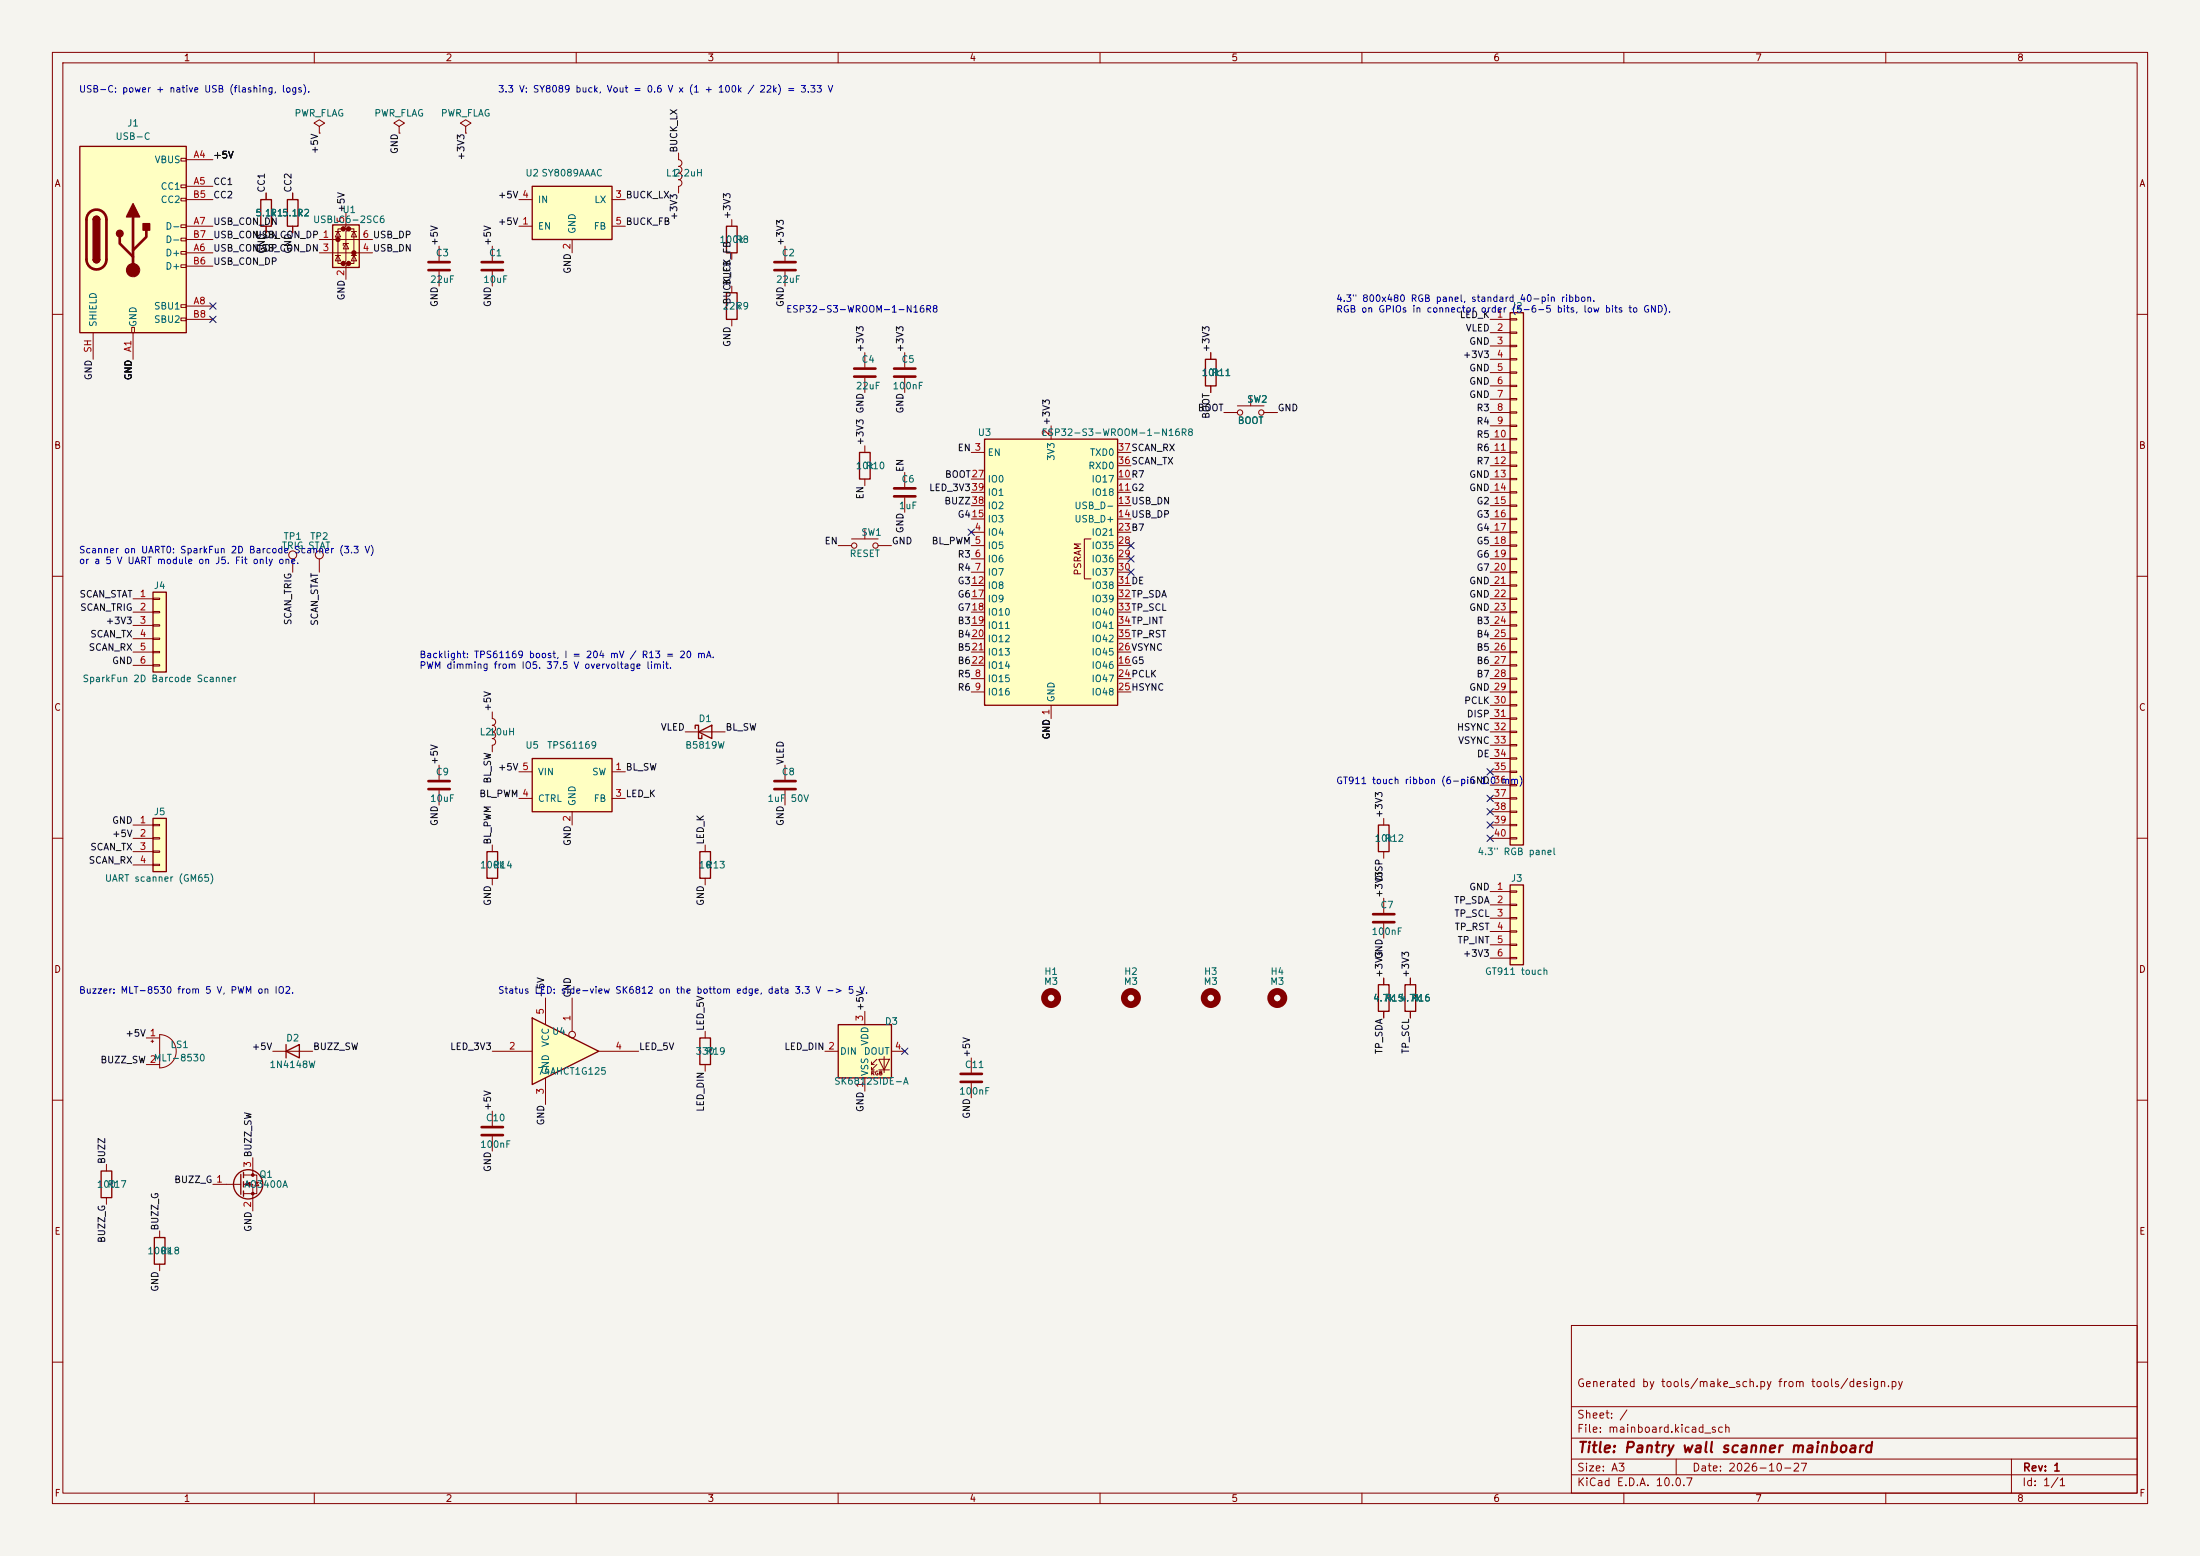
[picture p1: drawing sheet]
<svg xmlns="http://www.w3.org/2000/svg" width="420mm" height="297mm" viewBox="0 0 420 297" stroke-linecap="round" stroke-linejoin="round" font-family="sans-serif">
<path d="M0 0h420v297h-420z" fill="#f5f4ef" stroke="#f5f4ef" stroke-width=".19"/>
<g fill="none" stroke="#840000" stroke-width=".19">
<path d="M10 10h400v277h-400zM12 12h396v273h-396zM60 10v2M110 10v2M160 10v2M210 10v2M260 10v2M310 10v2M360 10v2M10 60h2M233.7 78.7h2.5M236.2 77.5h5.1"/>
<path d="M238.8 75.7v1.8M241.3 78.7h2.5M408 60h2M10 110h2M408 110h2M10 160h2M83.8 146.1v2.7M83.8 150.9v2.8M408 160h2M10 210h2M408 210h2M300 253h108v32h-108z"/>
<path d="M10 260h2M300 278.5h108M300 274.5h108M300 268.5h108M320 278.5v3M384 278.5v6.5M408 260h2M60 285v2M110 285v2M160 285v2M210 285v2M260 285v2"/>
<path d="M300 281.5h108M310 285v2M360 285v2"/>
<circle cx="236.7" cy="78.7" r=".51"/>
<circle cx="240.8" cy="78.7" r=".51"/>
</g>
<path d="M81.8 149.1h4.1M81.8 150.6h4.1" fill="none" stroke="#840000" stroke-width=".51"/>
<g fill="none" stroke="#840000" stroke-width="1.3">
<circle cx="200.7" cy="190.5" r="1.27"/>
<circle cx="215.9" cy="190.5" r="1.27"/>
<circle cx="231.1" cy="190.5" r="1.27"/>
</g>
<path d="M101.6 144.8h15.2v10.1h-15.2z" fill="#ffffc2"/>
<path d="M230.1 68.6h2.1v5.1h-2.1zM101.6 144.8h15.2v10.1h-15.2zM133.6 198.1h2v5.1h-2z" fill="none" stroke="#840000" stroke-width=".25"/>
<g fill="none" stroke="#840000" stroke-width=".19">
<path d="M231.1 67.3v1.3M231.1 73.7v1.2M94 135.9v1.3a.64 .64 0 0 1 .6 .6 .64 .64 0 0 1-.6 .6 .64 .64 0 0 1 .6 .7 .64 .64 0 0 1-.6 .6 .64 .64 0 0 1 .6 .6 .64 .64 0 0 1-.6 .7 .64 .64 0 0 1 .6 .6 .64 .64 0 0 1-.6 .6M94 142.2v1.3M99.1 147.3h2.5M99.1 152.4h2.5M109.2 154.9v2.6M116.8 147.3h2.6M116.8 152.4h2.6M134.6 196.9v1.2M134.6 203.2v1.3M185.4 201.9v2.8"/>
<path d="M185.4 206.8v2.8"/>
</g>
<path d="M183.4 205h4.1M183.4 206.5h4.1" fill="none" stroke="#840000" stroke-width=".51"/>
<path d="M160 195.6h10.2v10.1h-10.2z" fill="#ffffc2"/>
<g fill="none" stroke="#840000" stroke-width=".19">
<path d="M129.5 29.2v1.3a.64 .64 0 0 1 .7 .6 .64 .64 0 0 1-.7 .7 .64 .64 0 0 1 .7 .6 .64 .64 0 0 1-.7 .6 .64 .64 0 0 1 .7 .7 .64 .64 0 0 1-.7 .6M129.5 34.3a.64 .64 0 0 1 .7 .6 .64 .64 0 0 1-.7 .7v1.2M130.8 139.7h7.6M94 161.3v1.3M94 167.6v1.3M134.6 161.3v1.3M134.6 167.6v1.3M165.1 193v2.6M157.5 200.7h2.5M165.1 205.7v2.6M166.4 203.2h.5M166.4 204.2h.5"/>
<path d="M167.4 202.2l-1 1v-.5M167.4 203.2l-1 1v-.5M167.8 202.2h2l-1 2zM167.8 204.2h2M168.8 201.7v3M170.2 200.7h2.5"/>
</g>
<path d="M132.7 139.1v-.7h.6v2.6h.7v-.7M133.3 139.7l2.6-1.3v2.6zM93 162.6h2v5h-2zM133.6 162.6h2v5h-2zM160 195.6h10.2v10.1h-10.2z" fill="none" stroke="#840000" stroke-width=".25"/>
<path d="M101.6 35.6h15.2v10.1h-15.2z" fill="#ffffc2"/>
<path d="M101.6 35.6h15.2v10.1h-15.2zM138.7 55.9h2v5.1h-2zM138.7 43.2h2v5.1h-2z" fill="none" stroke="#840000" stroke-width=".25"/>
<g fill="none" stroke="#840000" stroke-width=".19">
<path d="M99.1 38.1h2.5M116.8 38.1h2.6M83.8 47v2.8M83.8 51.8v2.8M94 47v2.8M94 51.8v2.8M99.1 43.2h2.5M109.2 45.7v2.6M116.8 43.2h2.6M139.7 41.9v1.3M139.7 48.3v1.2M139.7 54.6v1.3"/>
<path d="M149.9 47v2.8M149.9 51.8v2.8M139.7 61v1.2"/>
</g>
<path d="M81.8 50h4.1M81.8 51.6h4.1M91.9 50h4.1M91.9 51.6h4.1M147.8 50h4.1M147.8 51.6h4.1" fill="none" stroke="#840000" stroke-width=".51"/>
<path d="M29.2 156.2h2.5v10.2h-2.5z" fill="#ffffc2"/>
<path d="M29.2 156.2h2.5v10.2h-2.5z" fill="none" stroke="#840000" stroke-width=".25"/>
<path d="M25.4 157.5h3.8M29.2 157.4h1.3v.2h-1.3zM29.2 159.9h1.3v.2h-1.3zM25.4 160h3.8M25.4 162.6h3.8M25.4 165.1h3.8M29.2 162.4h1.3v.3h-1.3zM29.2 165h1.3v.2h-1.3z" fill="none" stroke="#840000" stroke-width=".19"/>
<path d="M288.3 59.7h2.5v101.6h-2.5z" fill="#ffffc2"/>
<g fill="none" stroke="#840000" stroke-width=".25">
<path d="M288.3 59.7h2.5v101.6h-2.5zM263.1 157.5h2.1v5.1h-2.1zM54.6 199.4v2.5M54.6 200.7l2.5-1.3v2.5zM19.3 223.5h2v5.1h-2zM29.5 236.2h2v5.1h-2zM46 224.2v3.8M46.5 223.8v1M46.5 225.6v1M46.5 227.3v1"/>
<circle cx="47.4" cy="226.1" r="2.79"/>
</g>
<g fill="none" stroke="#840000" stroke-width=".19">
<path d="M284.5 61h3.8M284.5 63.5h3.8M284.5 66h3.8M284.5 68.6h3.8M284.5 71.1h3.8M284.5 73.7h3.8M284.5 76.2h3.8M284.5 78.7h3.8M288.3 60.8h1.3v.3h-1.3zM288.3 63.4h1.3v.2h-1.3zM288.3 65.9h1.3v.3h-1.3zM288.3 68.5h1.3v.2h-1.3z"/>
<path d="M288.3 71h1.3v.2h-1.3zM288.3 73.5h1.3v.3h-1.3zM288.3 76.1h1.3v.2h-1.3zM288.3 78.6h1.3v.3h-1.3zM284.5 81.3h3.8M284.5 83.8h3.8M284.5 86.4h3.8M284.5 88.9h3.8M284.5 91.4h3.8M284.5 94h3.8M284.5 96.5h3.8M284.5 99.1h3.8"/>
<path d="M288.3 81.2h1.3v.2h-1.3zM288.3 83.7h1.3v.2h-1.3zM288.3 86.2h1.3v.3h-1.3zM288.3 88.8h1.3v.2h-1.3zM288.3 91.3h1.3v.3h-1.3zM288.3 93.9h1.3v.2h-1.3zM288.3 96.4h1.3v.2h-1.3zM288.3 98.9h1.3v.3h-1.3zM284.5 101.6h3.8M284.5 104.1h3.8M284.5 106.7h3.8M284.5 109.2h3.8"/>
<path d="M284.5 111.8h3.8M284.5 114.3h3.8M284.5 116.8h3.8M284.5 119.4h3.8M288.3 101.5h1.3v.2h-1.3zM288.3 104h1.3v.3h-1.3zM288.3 106.6h1.3v.2h-1.3zM288.3 109.1h1.3v.2h-1.3zM288.3 111.6h1.3v.3h-1.3zM288.3 114.2h1.3v.2h-1.3zM288.3 116.7h1.3v.3h-1.3zM288.3 119.3h1.3v.2h-1.3z"/>
<path d="M284.5 121.9h3.8M284.5 124.5h3.8M284.5 127h3.8M284.5 129.5h3.8M284.5 132.1h3.8M284.5 134.6h3.8M284.5 137.2h3.8M284.5 139.7h3.8M288.3 121.8h1.3v.2h-1.3zM288.3 124.3h1.3v.3h-1.3zM288.3 126.9h1.3v.2h-1.3zM288.3 129.4h1.3v.3h-1.3z"/>
<path d="M288.3 132h1.3v.2h-1.3zM288.3 134.5h1.3v.2h-1.3zM288.3 137h1.3v.3h-1.3zM288.3 139.6h1.3v.2h-1.3zM264.2 156.2v1.3M284.5 142.2h3.8M284.5 144.8h3.8M284.5 147.3h3.8M284.5 149.9h3.8M284.5 152.4h3.8M284.5 154.9h3.8M284.5 157.5h3.8"/>
<path d="M288.3 142.1h1.3v.3h-1.3zM288.3 144.7h1.3v.2h-1.3zM288.3 147.2h1.3v.2h-1.3zM288.3 149.7h1.3v.3h-1.3zM288.3 152.3h1.3v.2h-1.3zM288.3 154.8h1.3v.3h-1.3zM288.3 157.4h1.3v.2h-1.3zM288.3 159.9h1.3v.2h-1.3zM264.2 162.6v1.2M264.2 171.5v2.7M264.2 176.3v2.8M284.5 160h3.8"/>
<path d="M27.9 198.1h2.6M28.8 198.8h.5M29.1 198.5v.5M30.5 197.5a3.2 3.2 0 0 1 3.1 3.2 3.2 3.2 0 0 1-3.1 3.1zM27.9 203.2h2.6M52.1 200.7h7.6M20.3 222.2v1.3M20.3 228.6v1.3M30.5 234.9v1.3M40.6 226.1h5.4M46.5 224.3h2.5v3.5h-2.5M46.5 226.1h1.8v5"/>
<path d="M48.3 221v3.3M48.6 225.7h.8M49 225.7l.4 .6h-.8zM30.5 241.3v1.3"/>
</g>
<path d="M262.1 174.5h4.1M262.1 176h4.1" fill="none" stroke="#840000" stroke-width=".51"/>
<g fill="#840000" stroke="#840000" stroke-width=".19">
<path d="M46.7 226.1l1.1-.4v.7z"/>
<circle cx="48.3" cy="224.3" r=".25"/>
<circle cx="48.3" cy="227.8" r=".25"/>
</g>
<path d="M288.3 168.9h2.5v15.3h-2.5z" fill="#ffffc2"/>
<path d="M288.3 168.9h2.5v15.3h-2.5zM263.1 188h2.1v5h-2.1zM268.2 188h2.1v5h-2.1z" fill="none" stroke="#840000" stroke-width=".25"/>
<g fill="none" stroke="#840000" stroke-width=".19">
<path d="M61 106.7v2.5M160 104.1h2.6M162.6 102.9h5M165.1 101.1v1.8M167.6 104.1h2.6M284.5 170.2h3.8M284.5 172.7h3.8M284.5 175.3h3.8M284.5 177.8h3.8M288.3 170.1h1.3v.2h-1.3zM288.3 172.6h1.3v.2h-1.3zM288.3 175.1h1.3v.3h-1.3z"/>
<path d="M288.3 177.7h1.3v.2h-1.3zM264.2 186.7v1.3M264.2 193v1.3M269.2 186.7v1.3M269.2 193v1.3M284.5 180.3h3.8M284.5 182.9h3.8M288.3 180.2h1.3v.3h-1.3zM288.3 182.8h1.3v.2h-1.3z"/>
<circle cx="61" cy="105.9" r=".76"/>
<circle cx="163.1" cy="104.1" r=".51"/>
<circle cx="167.1" cy="104.1" r=".51"/>
</g>
<path d="M29.2 113h2.5v15.3h-2.5z" fill="#ffffc2"/>
<path d="M29.2 113h2.5v15.3h-2.5z" fill="none" stroke="#840000" stroke-width=".25"/>
<g fill="none" stroke="#840000" stroke-width=".19">
<path d="M25.4 114.3h3.8M25.4 116.8h3.8M25.4 119.4h3.8M29.2 114.2h1.3v.2h-1.3zM29.2 116.7h1.3v.3h-1.3zM29.2 119.3h1.3v.2h-1.3zM55.9 106.7v2.5M25.4 121.9h3.8M25.4 124.5h3.8M25.4 127h3.8M29.2 121.8h1.3v.2h-1.3zM29.2 124.3h1.3v.3h-1.3z"/>
<path d="M29.2 126.9h1.3v.2h-1.3zM149.9 146.1v2.7M149.9 150.9v2.8M94 212.1v2.8M94 216.9v2.8"/>
<circle cx="55.9" cy="105.9" r=".76"/>
</g>
<circle cx="243.8" cy="190.5" r="1.27" fill="none" stroke="#840000" stroke-width="1.3"/>
<path d="M147.8 149.1h4.1M147.8 150.6h4.1M91.9 215.1h4.1M91.9 216.7h4.1" fill="none" stroke="#840000" stroke-width=".51"/>
<path d="M101.6 194.3l12.7 6.4-12.7 6.3z" fill="#ffffc2"/>
<path d="M101.6 194.3l12.7 6.4-12.7 6.3z" fill="none" stroke="#840000" stroke-width=".25"/>
<g fill="none" stroke="#840000" stroke-width=".19">
<path d="M165.1 67.3v2.8M165.1 72.1v2.8M104.1 190.5v5.1M109.2 190.5v6.4M94 200.7h7.6M104.1 205.7v5.1M114.3 200.7h7.6"/>
<circle cx="109.2" cy="197.5" r=".63"/>
</g>
<path d="M163.1 70.4h4M163.1 71.9h4" fill="none" stroke="#840000" stroke-width=".51"/>
<path d="M63.5 42.9h5.1v8.2h-5.1z" fill="#ffffc2"/>
<g fill="#840000" stroke="#840000" stroke-width=".51">
<circle cx="64.5" cy="45.7" r=".25"/>
<circle cx="65.5" cy="43.7" r=".25"/>
<circle cx="65.5" cy="50.3" r=".25"/>
<circle cx="66.5" cy="43.7" r=".25"/>
<circle cx="66.5" cy="50.3" r=".25"/>
<circle cx="67.6" cy="48.3" r=".25"/>
</g>
<g fill="none" stroke="#840000" stroke-width=".19">
<path d="M50.8 36.8v1.3M55.9 36.8v1.3M61 24.1l1-.6-1-.6-1.1 .6 1.1 .6v1.3M61 25.4h.1M50.8 43.2v1.3M55.9 43.2v1.3M61 45.7h10.1M61 48.3h10.1M64 48.8h1M64 44.2h1M64.5 44.2l.5 1h-1zM64.5 48.8l.5 1h-1z"/>
<path d="M65.5 43.7h-1v6.6h1M66 40.6v2.6l-.5 .5h1l-.5 .5v5.6l-.5 .5h1l-.5 .5v2.5M66 46.5l.5 1h-1zM66.5 46.5h-1v.4M66.5 43.7h1.1v6.6h-1.1M67.1 48.8h1M67.1 44.2h1M67.6 44.2l.5 1h-1zM67.6 48.8l.5 1h-1zM172.7 90.2v2.8M172.7 95v2.8"/>
</g>
<path d="M49.8 38.1h2v5.1h-2zM54.9 38.1h2v5.1h-2zM63.5 42.9h5.1v8.2h-5.1z" fill="none" stroke="#840000" stroke-width=".25"/>
<path d="M170.7 93.2h4.1M170.7 94.7h4.1" fill="none" stroke="#840000" stroke-width=".51"/>
<path d="M15.2 27.9h20.4v35.6h-20.4z" fill="#ffffc2"/>
<g fill="none" stroke="#840000" stroke-width=".19">
<path d="M34.5 30.2h1.1v.5h-1.1zM34.5 35.3h1.1v.5h-1.1zM34.5 37.8h1.1v.6h-1.1zM35.6 30.5h5M35.6 35.6h5M35.6 38.1h5M76.2 24.1l1-.6-1-.6-1 .6 1 .6v1.3M76.2 25.4h.1M88.9 24.1l1-.6-1-.6-1 .6 1 .6v1.3M88.9 25.4h.1M34.5 42.9h1.1v.5h-1.1zM34.5 45.5h1.1v.5h-1.1z"/>
<path d="M34.5 48h1.1v.5h-1.1zM34.5 50.5h1.1v.6h-1.1zM34.5 58.2h1.1v.5h-1.1zM35.6 48.3h5M35.6 43.2h5M35.6 58.4h5M35.6 50.8h5M35.6 45.7h5M17.8 63.5v5.1M25.1 62.5h.6v1h-.6zM25.4 63.5v5.1M34.5 60.7h1.1v.5h-1.1z"/>
<path d="M35.6 61h5M172.7 67.3v2.8M172.7 72.1v2.8M165.1 85.1v1.3M165.1 91.4v1.3"/>
</g>
<path d="M15.2 27.9h20.4v35.6h-20.4zM17.8 41.9a.64 .64 0 0 1 .6-.6 .64 .64 0 0 1 .6 .6M17.8 49.5a.64 .64 0 0 0 .6 .7 .64 .64 0 0 0 .6-.7M164.1 86.4h2v5h-2z" fill="none" stroke="#840000" stroke-width=".25"/>
<path d="M17.1 40.6a1.9 1.9 0 0 1 2-.4 1.9 1.9 0 0 1 1.2 1.7v7.6a1.91 1.91 0 0 1-1.9 1.9 1.91 1.91 0 0 1-1.9-1.9v-7.7l.2-.7zM22.9 45.2v1.3l2.5 2.5M25.4 41.4v10.2M27.9 43.9v1.3l-2.5 2.6M170.7 70.4h4.1M170.7 71.9h4.1" fill="none" stroke="#840000" stroke-width=".51"/>
<g fill="#840000" stroke="#840000" stroke-width=".25">
<path d="M17.8 41.9h1.2v7.6h-1.2z"/>
<path d="M18 41.5a.64 .64 0 0 1 .7-.2 .64 .64 0 0 1 .3 .6h-1.2z"/>
<path d="M17.8 49.5h1.2a.64 .64 0 0 1-.6 .7 .64 .64 0 0 1-.6-.7z"/>
<path d="M25.4 38.9l1.3 2.5h-2.6z"/>
<path d="M27.3 42.7h1.3v1.2h-1.3z"/>
<circle cx="22.9" cy="44.6" r=".63"/>
</g>
<circle cx="25.4" cy="51.6" r="1.27" fill="#840000" stroke="#840000" stroke-width=".19"/>
<path d="M188 83.8h25.4v50.8h-25.4z" fill="#ffffc2"/>
<path d="M188 83.8h25.4v50.8h-25.4z" fill="none" stroke="#840000" stroke-width=".25"/>
<g fill="none" stroke="#840000" stroke-width=".19">
<path d="M50.8 36.8v1.3M55.9 36.8v1.3M50.8 43.2v1.3M55.9 43.2v1.3M231.1 67.3v1.3M231.1 73.7v1.2M233.7 78.7h2.5M241.3 78.7h2.5M185.4 86.4h2.6M185.4 91.4h2.6M185.4 94h2.6M185.4 96.5h2.6"/>
<path d="M185.4 99.1h2.6M200.7 81.3v2.5M213.4 86.4h2.5M213.4 91.4h2.5M213.4 94h2.5M213.4 96.5h2.5M213.4 99.1h2.5M213.4 88.9h2.5M185.4 101.6h2.6M185.4 104.1h2.6M185.4 106.7h2.6M185.4 109.2h2.6"/>
<path d="M185.4 111.8h2.6M185.4 114.3h2.6M185.4 116.8h2.6M185.4 119.4h2.6M208.3 102.9h-1.3v7.6h1.3M213.4 101.6h2.5M213.4 104.1h2.5M213.4 106.7h2.5M213.4 109.2h2.5M213.4 111.8h2.5M213.4 114.3h2.5M213.4 116.8h2.5"/>
<path d="M213.4 119.4h2.5M185.4 129.5h2.6M185.4 132.1h2.6M185.4 127h2.6M185.4 121.9h2.6M185.4 124.5h2.6M200.7 134.6v2.6M213.4 129.5h2.5M213.4 132.1h2.5M213.4 127h2.5M213.4 121.9h2.5M213.4 124.5h2.5"/>
<path d="M264.2 186.7v1.3M264.2 193v1.3M269.2 186.7v1.3M269.2 193v1.3"/>
</g>
<g fill="none" stroke="#000084" stroke-width=".19">
<path d="M40 57.8l1.2 1.2M41.2 57.8l-1.2 1.2M40 60.4l1.2 1.2M41.2 60.4l-1.2 1.2M184.8 101l1.2 1.2M186 101l-1.2 1.2M215.3 103.5l1.2 1.2M215.3 106.1l1.2 1.2M215.3 108.6l1.2 1.2M216.5 103.5l-1.2 1.2M216.5 106.1l-1.2 1.2M216.5 108.6l-1.2 1.2"/>
<path d="M283.9 159.4l1.2 1.2M283.9 156.9l1.2 1.2M283.9 146.7l1.2 1.2M283.9 151.8l1.2 1.2M283.9 154.3l1.2 1.2M285.1 159.4l-1.2 1.2M285.1 156.9l-1.2 1.2M285.1 146.7l-1.2 1.2M285.1 151.8l-1.2 1.2M285.1 154.3l-1.2 1.2M172.1 200.1l1.2 1.2M173.3 200.1l-1.2 1.2"/>
</g>
<text font-size="2" fill="#840000" x="301" y="277.8">Title: Pantry wall scanner mainboard</text>
<g font-size="1.5" fill="#840000">
<text x="300.9" y="265.1">Generated by tools/make_sch.py from tools/design.py</text>
<text x="300.9" y="273.8">File: mainboard.kicad_sch</text>
<text x="300.9" y="271.1">Sheet: /</text>
<text x="300.9" y="281.2">Size: A3</text>
<text x="322.9" y="281.2">Date: 2026-10-27</text>
<text x="386" y="281.2">Rev: 1</text>
<text x="300.9" y="284">KiCad E.D.A. 10.0.7</text>
<text x="385.9" y="284">Id: 1/1</text>
</g>
<g font-size="1.3" fill="#840000">
<text x="35" y="12">1</text>
<text x="85" y="12">2</text>
<text x="135" y="12">3</text>
<text x="185" y="12">4</text>
<text x="235" y="12">5</text>
<text x="285" y="12">6</text>
<text x="335" y="12">7</text>
<text x="385" y="12">8</text>
<text x="10.3" y="36">A</text>
<text x="408.3" y="36">A</text>
<text x="10.2" y="86">B</text>
<text x="408.2" y="86">B</text>
<text x="206.7" y="110" transform="rotate(-90 206.7 110)">PSRAM</text>
<text x="10.2" y="136">C</text>
<text x="408.2" y="136">C</text>
<text x="10.2" y="186">D</text>
<text x="408.2" y="186">D</text>
<text x="10.3" y="236">E</text>
<text x="408.3" y="236">E</text>
<text x="10.3" y="286">F</text>
<text x="35" y="287">1</text>
<text x="85" y="287">2</text>
<text x="135" y="287">3</text>
<text x="185" y="287">4</text>
<text x="235" y="287">5</text>
<text x="285" y="287">6</text>
<text x="335" y="287">7</text>
<text x="385" y="287">8</text>
<text x="408.3" y="286">F</text>
</g>
<g font-size="1.3" fill="#0000c2">
<text x="15" y="18">USB-C: power + native USB (flashing, logs).</text>
<text x="95" y="18">3.3 V: SY8089 buck, Vout = 0.6 V x (1 + 100k / 22k) = 3.33 V</text>
<text x="150" y="60">ESP32-S3-WROOM-1-N16R8</text>
<text x="255" y="57.9">4.3&quot; 800x480 RGB panel, standard 40-pin ribbon.</text>
<text x="255" y="60">RGB on GPIOs in connector order</text>
<text x="288.5" y="60">(5-6-5 bits, low bits to GND).</text>
<text x="15" y="105.9">Scanner on UART0: SparkFun 2D Barcode Scanner (3.3 V)</text>
<text x="15" y="108">or a 5 V UART module on J5. Fit only one.</text>
<text x="80" y="125.9">Backlight: TPS61169 boost, I = 204 mV / R13 = 20 mA.</text>
<text x="80" y="128">PWM dimming from IO5. 37.5 V overvoltage limit.</text>
<text x="255" y="150">GT911 touch ribbon (6-pin 1.0 mm)</text>
<text x="15" y="190">Buzzer: MLT-8530 from 5 V, PWM on IO2.</text>
<text x="95" y="190">Status LED: side-view SK6812 on the bottom edge, data 3.3 V -&gt; 5 V.</text>
</g>
<g font-size="1.3" fill="#006464">
<text x="56.1" y="22.6">PWR_FLAG</text>
<text x="71.4" y="22.6">PWR_FLAG</text>
<text x="84.1" y="22.6">PWR_FLAG</text>
<text x="21.9" y="27">USB-C</text>
<text x="24.2" y="24.5">J1</text>
<text x="29.4" y="31.4">VBUS</text>
<text x="100.2" y="34">U2 SY8089AAAC</text>
<text x="127" y="34">L1</text>
<text x="128.6" y="34">2.2uH</text>
<text x="30.6" y="36.5">CC1</text>
<text x="30.6" y="39.1">CC2</text>
<text x="48.6" y="41.6">5.1k</text>
<text x="51.5" y="41.6">R15.1k</text>
<text x="56.5" y="41.6">R2</text>
<text x="65.3" y="41">U1</text>
<text x="102.6" y="39.1">IN</text>
<text x="113.4" y="39.1">LX</text>
<text x="31.5" y="44.1">D-</text>
<text x="31.5" y="46.7">D-</text>
<text x="59.7" y="42.9">USBLC6-2SC6</text>
<text x="102.6" y="44.1">EN</text>
<text x="110.2" y="44.7" transform="rotate(-90 110.2 44.7)">GND</text>
<text x="113.2" y="44.1">FB</text>
<text x="137.2" y="46.7">100k</text>
<text x="140.4" y="46.7">R8</text>
<text x="31.5" y="49.2">D+</text>
<text x="31.5" y="51.8">D+</text>
<text x="83.1" y="49.2">C3</text>
<text x="93.2" y="49.2">C1</text>
<text x="149.1" y="49.2">C2</text>
<text x="29.3" y="59.4">SBU1</text>
<text x="82" y="54.3">22uF</text>
<text x="92.2" y="54.3">10uF</text>
<text x="137.8" y="59.4">22k</text>
<text x="140.4" y="59.4">R9</text>
<text x="148" y="54.3">22uF</text>
<text x="288.3" y="59.4">J2</text>
<text x="18.7" y="62.5" transform="rotate(-90 18.7 62.5)">SHIELD</text>
<text x="26.4" y="62.5" transform="rotate(-90 26.4 62.5)">GND</text>
<text x="29.3" y="61.9">SBU2</text>
<text x="164.4" y="69.5">C4</text>
<text x="172" y="69.5">C5</text>
<text x="163.3" y="74.6">22uF</text>
<text x="170.3" y="74.6">100nF</text>
<text x="229.3" y="72.1">10k</text>
<text x="231.2" y="72.1">R11</text>
<text x="238" y="77.2">SW2</text>
<text x="186.6" y="83.5">U3</text>
<text x="198.7" y="83.5">ESP32-S3-WROOM-1-N16R8</text>
<text x="236.2" y="81.2">BOOT</text>
<text x="163.2" y="89.9">10k</text>
<text x="165.2" y="89.9">R10</text>
<text x="188.4" y="87.3">EN</text>
<text x="201.6" y="88.1" transform="rotate(-90 201.6 88.1)">3V3</text>
<text x="207.7" y="89.9">RXD0</text>
<text x="208" y="87.3">TXD0</text>
<text x="172" y="92.4">C6</text>
<text x="188.4" y="92.4">IO0</text>
<text x="188.4" y="94.9">IO1</text>
<text x="208.3" y="92.4">IO17</text>
<text x="208.3" y="94.9">IO18</text>
<text x="171.5" y="97.5">1uF</text>
<text x="188.4" y="100">IO3</text>
<text x="188.4" y="97.5">IO2</text>
<text x="205" y="97.5">USB_D-</text>
<text x="205" y="100">USB_D+</text>
<text x="53.7" y="105.1">TRIG STAT</text>
<text x="54" y="103.3">TP1</text>
<text x="59.1" y="103.3">TP2</text>
<text x="162.1" y="106.6">RESET</text>
<text x="164.3" y="102.6">SW1</text>
<text x="188.4" y="102.6">IO4</text>
<text x="188.4" y="105.1">IO5</text>
<text x="188.4" y="107.6">IO6</text>
<text x="208.3" y="102.6">IO21</text>
<text x="208.3" y="105.1">IO35</text>
<text x="208.3" y="107.6">IO36</text>
<text x="29.3" y="112.7">J4</text>
<text x="188.4" y="110.2">IO7</text>
<text x="188.4" y="112.7">IO8</text>
<text x="208.3" y="110.2">IO37</text>
<text x="208.3" y="112.7">IO38</text>
<text x="188.4" y="115.3">IO9</text>
<text x="188.4" y="117.8">IO10</text>
<text x="208.3" y="115.3">IO39</text>
<text x="208.3" y="117.8">IO40</text>
<text x="188.4" y="120.3">IO11</text>
<text x="188.4" y="122.9">IO12</text>
<text x="188.4" y="125.4">IO13</text>
<text x="208.3" y="125.4">IO45</text>
<text x="208.3" y="120.3">IO41</text>
<text x="208.3" y="122.9">IO42</text>
<text x="15.7" y="130.5">SparkFun 2D Barcode Scanner</text>
<text x="188.4" y="130.5">IO15</text>
<text x="188.4" y="128">IO14</text>
<text x="208.3" y="128">IO46</text>
<text x="208.3" y="130.5">IO47</text>
<text x="188.4" y="133">IO16</text>
<text x="201.6" y="134.1" transform="rotate(-90 201.6 134.1)">GND</text>
<text x="208.3" y="133">IO48</text>
<text x="91.5" y="140.7">L2</text>
<text x="93.3" y="140.7">10uH</text>
<text x="100.2" y="143.2">U5</text>
<text x="104.3" y="143.2">TPS61169</text>
<text x="130.7" y="143.2">B5819W</text>
<text x="133.3" y="138.1">D1</text>
<text x="83.1" y="148.3">C9</text>
<text x="102.6" y="148.3">VIN</text>
<text x="112.9" y="148.3">SW</text>
<text x="149.1" y="148.3">C8</text>
<text x="29.3" y="155.9">J5</text>
<text x="82" y="153.4">10uF</text>
<text x="102.6" y="153.4">CTRL</text>
<text x="110.2" y="154" transform="rotate(-90 110.2 154)">GND</text>
<text x="113.2" y="153.4">FB</text>
<text x="146.4" y="153.4">1uF</text>
<text x="150.8" y="153.4">50V</text>
<text x="262.3" y="161">10k</text>
<text x="264.2" y="161">R12</text>
<text x="91.5" y="166.1">100k</text>
<text x="94" y="166.1">R14</text>
<text x="133.3" y="166.1">10</text>
<text x="134.7" y="166.1">R13</text>
<text x="282" y="163.5">4.3&quot; RGB panel</text>
<text x="19.9" y="168.6">UART scanner (GM65)</text>
<text x="263.4" y="173.7">C7</text>
<text x="288.3" y="168.6">J3</text>
<text x="261.7" y="178.8">100nF</text>
<text x="199.2" y="188.3">M3</text>
<text x="199.3" y="186.4">H1</text>
<text x="214.4" y="188.3">M3</text>
<text x="214.5" y="186.4">H2</text>
<text x="229.7" y="188.3">M3</text>
<text x="229.7" y="186.4">H3</text>
<text x="242.4" y="188.3">M3</text>
<text x="242.4" y="186.4">H4</text>
<text x="262" y="191.5">4.7k 4.7k</text>
<text x="264.2" y="191.5">R15</text>
<text x="269.3" y="191.5">R16</text>
<text x="283.4" y="186.4">GT911 touch</text>
<text x="105.3" y="197.8">U4</text>
<text x="168.8" y="195.9">D3</text>
<text x="29.2" y="202.9">MLT-8530</text>
<text x="32.4" y="200.4">LS1</text>
<text x="54.5" y="199.1">D2</text>
<text x="105.1" y="199.9" transform="rotate(-90 105.1 199.9)">VCC</text>
<text x="132.7" y="201.6">330</text>
<text x="134.7" y="201.6">R19</text>
<text x="160.2" y="201.6">DIN</text>
<text x="164.8" y="201.6">DOUT</text>
<text x="166.1" y="199.7" transform="rotate(-90 166.1 199.7)">VDD</text>
<text x="51.3" y="204.2">1N4148W</text>
<text x="102.5" y="205.4">74AHCT1G125</text>
<text x="105.1" y="205.3" transform="rotate(-90 105.1 205.3)">GND</text>
<text x="159.1" y="207.3">SK6812SIDE-A</text>
<text x="166.1" y="205.5" transform="rotate(-90 166.1 205.5)">VSS</text>
<text x="183" y="209.2">100nF</text>
<text x="184.1" y="204.2">C11</text>
<text x="92.6" y="214.3">C10</text>
<text x="91.6" y="219.4">100nF</text>
<text x="18.4" y="227">100</text>
<text x="20.4" y="227">R17</text>
<text x="46.5" y="227">AO3400A</text>
<text x="49.4" y="225.1">Q1</text>
<text x="28" y="239.7">100k</text>
<text x="30.5" y="239.7">R18</text>
</g>
<g font-size="1.3" fill="#0f0f0f">
<text x="61" y="29.5" transform="rotate(-90 61 29.5)">+5V</text>
<text x="76.3" y="29.5" transform="rotate(-90 76.3 29.5)">GND</text>
<text x="129.6" y="29.2" transform="rotate(-90 129.6 29.2)">BUCK_LX</text>
<text x="40.6" y="30.5">+5V</text>
<text x="40.6" y="35.6">CC1</text>
<text x="89" y="30.7" transform="rotate(-90 89 30.7)">+3V3</text>
<text x="40.6" y="38.2">CC2</text>
<text x="50.9" y="36.9" transform="rotate(-90 50.9 36.9)">CC1</text>
<text x="55.9" y="36.9" transform="rotate(-90 55.9 36.9)">CC2</text>
<text x="95" y="38.2">+5V 4</text>
<text x="139.8" y="41.9" transform="rotate(-90 139.8 41.9)">+3V3</text>
<text x="40.6" y="45.8">USB_CON_DN</text>
<text x="40.6" y="43.2">USB_CON_DN</text>
<text x="48.5" y="45.8">USB_CON_DP 1</text>
<text x="83.9" y="47" transform="rotate(-90 83.9 47)">+5V</text>
<text x="94" y="47" transform="rotate(-90 94 47)">+5V</text>
<text x="95" y="43.2">+5V 1</text>
<text x="129.6" y="42.1" transform="rotate(-90 129.6 42.1)">+3V3</text>
<text x="149.9" y="47" transform="rotate(-90 149.9 47)">+3V3</text>
<text x="40.6" y="48.3">USB_CON_DP</text>
<text x="40.6" y="50.9">USB_CON_DP</text>
<text x="48.5" y="48.3">USB_CON_DN 3</text>
<text x="50.9" y="48.5" transform="rotate(-90 50.9 48.5)">GND</text>
<text x="55.9" y="48.5" transform="rotate(-90 55.9 48.5)">GND</text>
<text x="109.3" y="52.4" transform="rotate(-90 109.3 52.4)">GND 2</text>
<text x="66.1" y="57.4" transform="rotate(-90 66.1 57.4)">GND 2</text>
<text x="83.9" y="58.7" transform="rotate(-90 83.9 58.7)">GND</text>
<text x="94" y="58.7" transform="rotate(-90 94 58.7)">GND</text>
<text x="139.8" y="58.2" transform="rotate(-90 139.8 58.2)">BUCK_FB</text>
<text x="149.9" y="58.7" transform="rotate(-90 149.9 58.7)">GND</text>
<text x="278.6" y="61">LED_K</text>
<text x="279.7" y="63.6">VLED</text>
<text x="139.8" y="66.3" transform="rotate(-90 139.8 66.3)">GND</text>
<text x="165.2" y="67.3" transform="rotate(-90 165.2 67.3)">+3V3</text>
<text x="172.8" y="67.3" transform="rotate(-90 172.8 67.3)">+3V3</text>
<text x="231.2" y="67.3" transform="rotate(-90 231.2 67.3)">+3V3</text>
<text x="279.2" y="68.6">+3V3</text>
<text x="280.4" y="71.2">GND</text>
<text x="280.4" y="66.1">GND</text>
<text x="17.8" y="72.7" transform="rotate(-90 17.8 72.7)">GND</text>
<text x="25.5" y="72.7" transform="rotate(-90 25.5 72.7)">GND</text>
<text x="280.4" y="73.7">GND</text>
<text x="280.4" y="76.3">GND</text>
<text x="172.8" y="79" transform="rotate(-90 172.8 79)">GND</text>
<text x="228.6" y="78.8">BOOT</text>
<text x="231.2" y="80.1" transform="rotate(-90 231.2 80.1)">BOOT</text>
<text x="243.8" y="78.8">GND</text>
<text x="281.8" y="78.8">R3</text>
<text x="281.8" y="83.9">R5</text>
<text x="281.8" y="81.3">R4</text>
<text x="165.2" y="85.1" transform="rotate(-90 165.2 85.1)">+3V3 GND</text>
<text x="182.7" y="86.4">EN 3</text>
<text x="281.8" y="86.4">R6</text>
<text x="281.8" y="89">R7</text>
<text x="165.2" y="95.4" transform="rotate(-90 165.2 95.4)">EN</text>
<text x="172.8" y="90.2" transform="rotate(-90 172.8 90.2)">EN</text>
<text x="177.3" y="94">LED_3V339</text>
<text x="180.3" y="91.5">BOOT27</text>
<text x="280.4" y="91.5">GND 13</text>
<text x="280.4" y="94">GND 14</text>
<text x="172.8" y="101.9" transform="rotate(-90 172.8 101.9)">GND</text>
<text x="180.2" y="96.6">BUZZ38</text>
<text x="182.7" y="99.1">G415</text>
<text x="281.8" y="96.6">G2</text>
<text x="281.8" y="99.1">G3</text>
<text x="281.8" y="101.7">G4</text>
<text x="157.3" y="104.2">EN</text>
<text x="170.2" y="104.2">GND</text>
<text x="177.8" y="104.2">BL_PWM 5</text>
<text x="182.7" y="106.7">R3</text>
<text x="281.8" y="104.2">G5</text>
<text x="281.8" y="106.7">G6</text>
<text x="182.7" y="111.8">G312</text>
<text x="182.7" y="109.3">R4</text>
<text x="280.4" y="111.8">GND 21</text>
<text x="281.8" y="109.3">G7</text>
<text x="15.1" y="114.4">SCAN_STAT</text>
<text x="15.2" y="116.9">SCAN_TRIG</text>
<text x="20.1" y="119.4">+3V3</text>
<text x="55.9" y="119.4" transform="rotate(-90 55.9 119.4)">SCAN_TRIG</text>
<text x="61" y="119.5" transform="rotate(-90 61 119.5)">SCAN_STAT</text>
<text x="182.7" y="119.4">B319</text>
<text x="182.7" y="114.4">G617</text>
<text x="182.7" y="116.9">G718</text>
<text x="280.4" y="114.4">GND 22</text>
<text x="280.4" y="116.9">GND 23</text>
<text x="281.8" y="119.4">B3</text>
<text x="16.8" y="124.5">SCAN_RX</text>
<text x="17.1" y="122">SCAN_TX</text>
<text x="182.7" y="122">B420</text>
<text x="182.7" y="124.5">B521</text>
<text x="281.8" y="122">B4</text>
<text x="281.8" y="124.5">B5</text>
<text x="21.3" y="127.1">GND</text>
<text x="182.7" y="129.6">R5</text>
<text x="182.7" y="127.1">B622</text>
<text x="281.8" y="127.1">B6</text>
<text x="281.8" y="129.6">B7</text>
<text x="94" y="135.9" transform="rotate(-90 94 135.9)">+5V</text>
<text x="182.7" y="132.1">R6</text>
<text x="279.4" y="134.7">PCLK 30</text>
<text x="279.9" y="137.2">DISP 31</text>
<text x="280.4" y="132.1">GND 29</text>
<text x="126" y="139.8">VLED</text>
<text x="138.4" y="139.8">BL_SW</text>
<text x="200.7" y="141.3" transform="rotate(-90 200.7 141.3)">GND 1</text>
<text x="200.7" y="141.3" transform="rotate(-90 200.7 141.3)">GND</text>
<text x="278" y="139.8">HSYNC 32</text>
<text x="278.3" y="142.3">VSYNC 33</text>
<text x="83.9" y="146.1" transform="rotate(-90 83.9 146.1)">+5V</text>
<text x="94" y="149.7" transform="rotate(-90 94 149.7)">BL_SW</text>
<text x="95" y="147.4">+5V 5</text>
<text x="149.9" y="146.1" transform="rotate(-90 149.9 146.1)">VLED</text>
<text x="280.4" y="149.9">GND 36</text>
<text x="281.8" y="144.8">DE 34</text>
<text x="91.4" y="152.5">BL_PWM 4</text>
<text x="21.3" y="157.5">GND</text>
<text x="21.3" y="160.1">+5V</text>
<text x="83.9" y="157.8" transform="rotate(-90 83.9 157.8)">GND</text>
<text x="94" y="161.3" transform="rotate(-90 94 161.3)">BL_PWM</text>
<text x="109.3" y="161.6" transform="rotate(-90 109.3 161.6)">GND 2</text>
<text x="134.7" y="161.3" transform="rotate(-90 134.7 161.3)">LED_K</text>
<text x="149.9" y="157.8" transform="rotate(-90 149.9 157.8)">GND</text>
<text x="264.2" y="156.2" transform="rotate(-90 264.2 156.2)">+3V3</text>
<text x="16.8" y="165.2">SCAN_RX</text>
<text x="17.1" y="162.6">SCAN_TX</text>
<text x="94" y="173" transform="rotate(-90 94 173)">GND</text>
<text x="134.7" y="173" transform="rotate(-90 134.7 173)">GND</text>
<text x="264.2" y="171.5" transform="rotate(-90 264.2 171.5)">+3V3</text>
<text x="264.2" y="168.4" transform="rotate(-90 264.2 168.4)">DISP</text>
<text x="277.5" y="172.8">TP_SDA</text>
<text x="280.4" y="170.2">GND</text>
<text x="277.5" y="175.3">TP_SCL</text>
<text x="277.6" y="177.9">TP_RST</text>
<text x="264.2" y="183.2" transform="rotate(-90 264.2 183.2)">GND</text>
<text x="278.1" y="180.4">TP_INT</text>
<text x="279.2" y="182.9">+3V3</text>
<text x="104.2" y="190.5" transform="rotate(-90 104.2 190.5)">+5V</text>
<text x="109.3" y="190.5" transform="rotate(-90 109.3 190.5)">GND</text>
<text x="264.2" y="186.7" transform="rotate(-90 264.2 186.7)">+3V3</text>
<text x="269.3" y="186.7" transform="rotate(-90 269.3 186.7)">+3V3</text>
<text x="134.7" y="196.9" transform="rotate(-90 134.7 196.9)">LED_5V</text>
<text x="19.1" y="203.3">BUZZ_SW 2</text>
<text x="23.8" y="198.2">+5V 1</text>
<text x="48" y="200.7">+5V</text>
<text x="59.7" y="200.7">BUZZ_SW</text>
<text x="85.8" y="200.7">LED_3V3</text>
<text x="121.9" y="200.7">LED_5V</text>
<text x="149.6" y="200.7">LED_DIN 2</text>
<text x="185.5" y="202" transform="rotate(-90 185.5 202)">+5V</text>
<text x="264.2" y="201.3" transform="rotate(-90 264.2 201.3)">TP_SDA</text>
<text x="269.3" y="201.3" transform="rotate(-90 269.3 201.3)">TP_SCL</text>
<text x="94" y="212.1" transform="rotate(-90 94 212.1)">+5V</text>
<text x="104.2" y="214.9" transform="rotate(-90 104.2 214.9)">GND</text>
<text x="134.7" y="212.3" transform="rotate(-90 134.7 212.3)">LED_DIN</text>
<text x="165.2" y="212.4" transform="rotate(-90 165.2 212.4)">GND 1</text>
<text x="185.5" y="213.6" transform="rotate(-90 185.5 213.6)">GND</text>
<text x="20.4" y="222.3" transform="rotate(-90 20.4 222.3)">BUZZ</text>
<text x="33.2" y="226.1">BUZZ_G 1</text>
<text x="94" y="223.8" transform="rotate(-90 94 223.8)">GND</text>
<text x="20.4" y="237.4" transform="rotate(-90 20.4 237.4)">BUZZ_G</text>
<text x="30.5" y="235" transform="rotate(-90 30.5 235)">BUZZ_G</text>
<text x="48.3" y="235.2" transform="rotate(-90 48.3 235.2)">GND 2</text>
<text x="30.5" y="246.7" transform="rotate(-90 30.5 246.7)">GND</text>
</g>
<g font-size="1.3" fill="#a90000">
<text x="36.8" y="30.4">A4</text>
<text x="36.8" y="35.5">A5</text>
<text x="36.7" y="38.1">B5</text>
<text x="117.4" y="38.1">3 BUCK_LX</text>
<text x="36.7" y="45.7">B7</text>
<text x="36.8" y="43.1">A7</text>
<text x="66" y="42.6" transform="rotate(-90 66 42.6)">5 +5V</text>
<text x="69.1" y="45.7">6 USB_DP</text>
<text x="117.4" y="43.1">5 BUCK_FB</text>
<text x="36.7" y="50.8">B6</text>
<text x="36.8" y="48.2">A6</text>
<text x="69.1" y="48.2">4 USB_DN</text>
<text x="36.8" y="58.4">A8</text>
<text x="36.7" y="60.9">B8</text>
<text x="285.7" y="60.9">1</text>
<text x="285.7" y="63.5">2</text>
<text x="17.7" y="67.4" transform="rotate(-90 17.7 67.4)">SH</text>
<text x="25.4" y="67.3" transform="rotate(-90 25.4 67.3)">A1</text>
<text x="285.7" y="66">3</text>
<text x="285.7" y="68.5">4</text>
<text x="285.7" y="71.1">5</text>
<text x="285.7" y="73.6">6</text>
<text x="285.7" y="76.2">7</text>
<text x="200.6" y="83.3" transform="rotate(-90 200.6 83.3)">2 +3V3</text>
<text x="285" y="83.8">10</text>
<text x="285.7" y="78.7">8</text>
<text x="285.7" y="81.2">9</text>
<text x="213.3" y="88.9">36SCAN_TX</text>
<text x="213.3" y="86.3">37SCAN_RX</text>
<text x="285" y="86.3">11</text>
<text x="285" y="88.9">12</text>
<text x="213.3" y="91.4">10R7</text>
<text x="213.3" y="93.9">11G2</text>
<text x="186" y="101.6">4</text>
<text x="213.3" y="96.5">13USB_DN</text>
<text x="213.3" y="99">14USB_DP</text>
<text x="213.3" y="101.6">23B7</text>
<text x="285" y="96.5">15</text>
<text x="285" y="99">16</text>
<text x="285" y="101.6">17</text>
<text x="186" y="106.6">6</text>
<text x="213.3" y="104.1">28</text>
<text x="213.3" y="106.6">29</text>
<text x="285" y="104.1">18</text>
<text x="285" y="106.6">19</text>
<text x="186" y="109.2">7</text>
<text x="213.3" y="109.2">30</text>
<text x="213.3" y="111.7">31DE</text>
<text x="285" y="109.2">20</text>
<text x="26.6" y="114.3">1</text>
<text x="26.6" y="116.8">2</text>
<text x="26.6" y="119.3">3</text>
<text x="213.3" y="114.3">32TP_SDA</text>
<text x="213.3" y="116.8">33TP_SCL</text>
<text x="213.3" y="119.3">34TP_INT</text>
<text x="285" y="119.3">24</text>
<text x="26.6" y="121.9">4</text>
<text x="26.6" y="124.4">5</text>
<text x="213.3" y="124.4">26VSYNC</text>
<text x="213.3" y="121.9">35TP_RST</text>
<text x="285" y="121.9">25</text>
<text x="285" y="124.4">26</text>
<text x="26.6" y="127">6</text>
<text x="186" y="129.5">8</text>
<text x="213.3" y="127">16G5</text>
<text x="213.3" y="129.5">24PCLK</text>
<text x="285" y="127">27</text>
<text x="285" y="129.5">28</text>
<text x="186" y="132">9</text>
<text x="213.3" y="132">25HSYNC</text>
<text x="117.4" y="147.3">1 BL_SW</text>
<text x="285" y="147.3">35</text>
<text x="117.4" y="152.4">3 LED_K</text>
<text x="285" y="152.4">37</text>
<text x="285" y="154.9">38</text>
<text x="26.6" y="157.4">1</text>
<text x="26.6" y="160">2</text>
<text x="285" y="157.4">39</text>
<text x="285" y="160">40</text>
<text x="26.6" y="162.5">3</text>
<text x="26.6" y="165.1">4</text>
<text x="285.7" y="170.1">1</text>
<text x="285.7" y="172.7">2</text>
<text x="285.7" y="175.2">3</text>
<text x="285.7" y="177.8">4</text>
<text x="285.7" y="180.3">5</text>
<text x="285.7" y="182.8">6</text>
<text x="104.1" y="193.8" transform="rotate(-90 104.1 193.8)">5</text>
<text x="109.2" y="195" transform="rotate(-90 109.2 195)">1</text>
<text x="165.1" y="195" transform="rotate(-90 165.1 195)">3 +5V</text>
<text x="97.1" y="200.6">2</text>
<text x="117.4" y="200.6">4</text>
<text x="170.7" y="200.6">4</text>
<text x="104.1" y="209" transform="rotate(-90 104.1 209)">3</text>
<text x="48.2" y="223" transform="rotate(-90 48.2 223)">3 BUZZ_SW</text>
</g>
<text font-size=".8" fill="#840000" x="166.2" y="205.4">RGB</text>
</svg>
